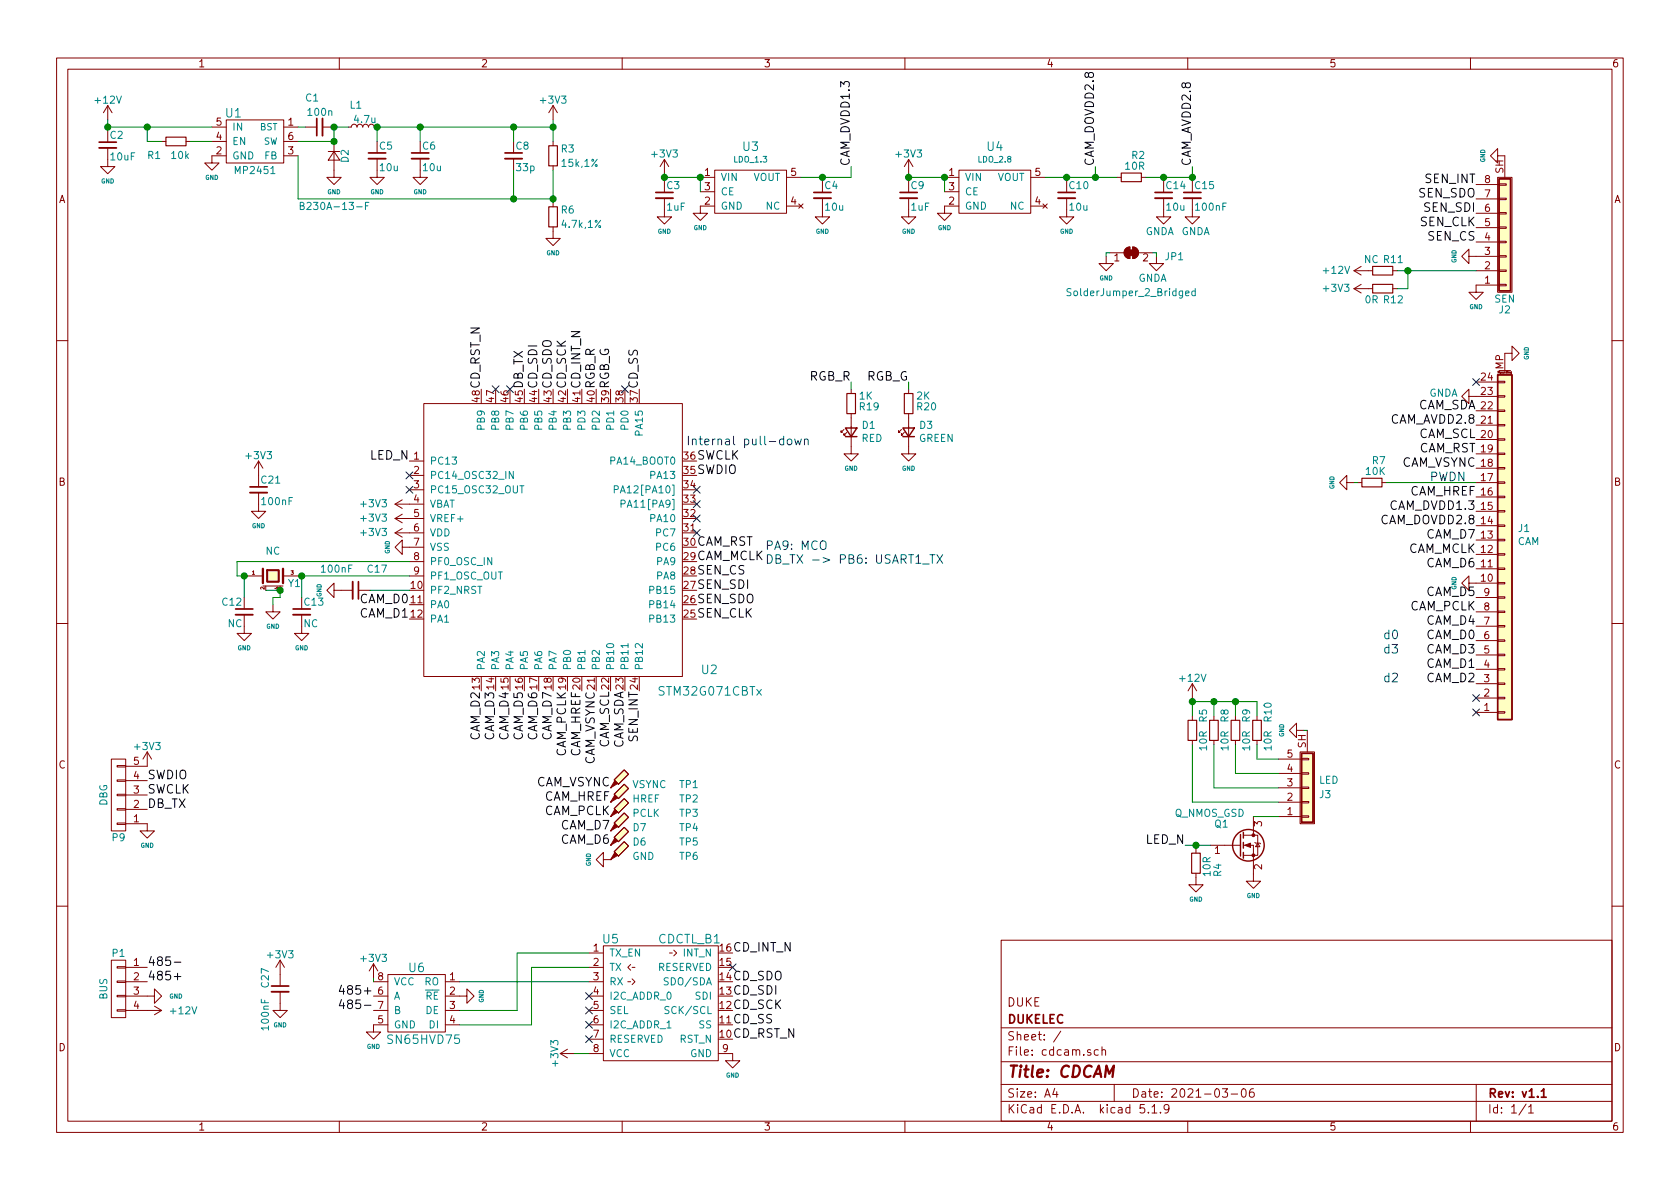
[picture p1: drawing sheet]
<svg xmlns="http://www.w3.org/2000/svg" width="297mm" height="210mm" viewBox="0 0 297 210" stroke-linecap="round" stroke-linejoin="round" font-family="sans-serif">
<g fill="none" stroke="#840000" stroke-width=".18">
<path d="M10 10.3h277v189.9h-277zM12 12.2h273v186.1h-273zM19 18.7l-.7 1.2M19 18.7v2.5M19 18.7l.8 1.2M60 10.3v1.9M97.8 18.7v2.5M97.8 18.7l-.8 1.2M97.8 18.7l.8 1.2M110 10.3v1.9M160 10.3v1.9M210 10.3v1.9"/>
<path d="M260 10.3v1.9M19 26.2v3.3h1.3l-1.3 1.2-1.2-1.2h1.2M28.6 25h.7M32.9 25h.8M37.5 22.5h2.5M37.5 25h2.5M40 21.2h10.2v7.6h-10.2zM40 27.6h-2.5v1.2h1.2l-1.2 1.3-1.3-1.3h1.3M50.2 22.5h2.5M50.2 27.6h2.5M50.2 25h2.5M54 22.5h2"/>
<path d="M57 22.5h2.1M58 26.8h2.1M59.1 25v6.4h1.2l-1.2 1.2-1.3-1.2h1.3M59.1 26.8l1 1.5h-2.1zM61.6 22.5h.5l.1-.4 .3-.1 .4 .1 .2 .4 .1-.4 .3-.1 .5 .1 .1 .4 .2-.4 .2-.1 .5 .1 .2 .4 .1-.4 .3-.1 .4 .1 .2 .4h.5M66.7 28.1v3.3h1.2l-1.2 1.2-1.3-1.2h1.3M74.3 28.1v3.3h1.3l-1.3 1.2-1.3-1.2h1.3M90.8 28.1v2M97.8 25v.8M97.8 29.3v.8M97.8 35.8v.8M117.5 35v3.3h1.2l-1.2 1.3-1.3-1.3h1.3"/>
<path d="M117.5 28.2v2.5M117.5 28.2l-.8 1.3M117.5 28.2l.7 1.3M123.8 31.4h2.6M123.8 33.9h2.6M126.4 30.1h12.7v7.6h-12.7zM126.4 36.4h-2.6v1.3h1.3l-1.3 1.3-1.2-1.3h1.2M139.1 31.4h2.5M139.1 36.4h2.5M141.2 36.1l.8 .7M142 36.1l-.8 .7M145.4 35v3.3h1.3l-1.3 1.3-1.3-1.3h1.3"/>
<path d="M160.7 35v3.3h1.2l-1.2 1.3-1.3-1.3h1.3M160.7 28.2v2.5M160.7 28.2l-.8 1.3M160.7 28.2l.7 1.3M167 31.4h2.5M167 33.9h2.5M169.5 30.1h12.7v7.6h-12.7zM169.5 36.4h-2.5v1.3h1.3l-1.3 1.3-1.3-1.3h1.3M182.2 31.4h2.6M182.2 36.4h2.6M184.4 36.1l.8 .7M185.2 36.1l-.8 .7"/>
<path d="M188.6 35v3.3h1.3l-1.3 1.3-1.3-1.3h1.3M197.5 31.4h.7M201.8 31.4h.8M205.7 35v3.3h1.3l-1.3 1.3-1.2-1.3h1.2M210.8 35v3.3h1.3l-1.3 1.3-1.3-1.3h1.3M261 37.7h4M261 35.2h4M261 32.6h4M264.8 31.4h2.5v20.3h-2.5zM264.8 27.6v-1.3l-1.3 1.3 1.3 1.2v-1.2h1.3v3.8M265 37.6h1.3v.2h-1.3zM265 35h1.3v.3h-1.3z"/>
<path d="M265 32.5h1.3v.3h-1.3zM97.8 40.1v2.1h1.3l-1.3 1.2-1.3-1.2h1.3M195.6 45.3v1.3h1.2l-1.2 1.3-1.3-1.3h1.3M196.2 44.7h2.6M199.1 43.9l.7-.2v2a1.02 1.02 0 0 1-1-.7 1.02 1.02 0 0 1 .3-1.1zM200.3 43.7a1.02 1.02 0 0 1 1 1 1.02 1.02 0 0 1-1 1zM201.3 44.7h2.5M204.5 45.3v1.3h1.2l-1.2 1.3-1.3-1.3h1.3M239.4 47.9h3.3M239.4 47.9l1.3 .7M239.4 51h3.3M239.4 51l1.3 .8"/>
<path d="M240.7 47.1l-1.3 .8M240.7 50.3l-1.3 .7M246.3 47.9h.7M246.3 51h.7M259.7 45.3v-1.2l-1.3 1.2 1.3 1.3v-1.3h5.3M261 47.9h4M261 42.8h4M261 40.3h4M265 40.1h1.3v.3h-1.3zM265 45.2h1.3v.3h-1.3zM265 47.7h1.3v.3h-1.3zM265 50.3h1.3v.2h-1.3z"/>
<path d="M265 42.7h1.3v.2h-1.3zM265 50.4h-4v1.3h1.3l-1.3 1.3-1.3-1.3h1.3M10 60.2h2M74.9 71.4h45.7v48.2h-45.7zM149.2 75.9l-.5 .5v-.2v.2h.3M149.7 76.4l-.5 .6v-.3v.3h.3M150.5 73.1v7.2h1.3l-1.3 1.2-1.3-1.2h1.3M150.5 68.8v.8M159.4 75.9l-.5 .5v-.2v.2h.2M159.9 76.4l-.5 .6v-.3v.3h.2M160.7 73.1v7.2h1.2l-1.2 1.2-1.3-1.2h1.3M160.7 68.8v.8"/>
<path d="M259.7 70.1v-1.3l-1.3 1.3 1.3 1.3v-1.3h5.1M261 77.7h3.8M261 75.2h3.8M261 72.6h3.8M261 67.6h3.8M264.8 70h1.3v.2h-1.3zM264.8 67.4h1.3v.3h-1.3zM264.8 77.6h1.3v.2h-1.3zM264.8 75.1h1.3v.2h-1.3zM264.8 72.5h1.3v.3h-1.3zM265 65.5h2.1M267.2 66l-.1-.1v-.1h.1v.3h-.1"/>
<path d="M267.3 62.5v1.2l1.3-1.2-1.3-1.3v1.3h-1.2v3M285 60.2h2M45.7 87.1v3.3h1.3l-1.3 1.3-1.3-1.3h1.3M45.7 81.5v2.6M45.7 81.5l-.7 1.3M45.7 81.5l.8 1.3M69.8 94.2l1.3 .8M69.8 94.2h5.1M69.8 91.7l1.3 .8M69.8 91.7h5.1M69.8 89.1l1.3 .8M69.8 89.1h5.1"/>
<path d="M71.1 96.8v-1.3l-1.3 1.3 1.3 1.2v-1.2h3.8M71.1 93.5l-1.3 .7M71.1 90.9l-1.3 .8M71.1 88.4l-1.3 .7M72.4 81.5h2.5M72.4 84.1h2.5M72.4 86.6h2.5M72.4 99.3h2.5M238.1 85.3v-1.2l-1.2 1.2 1.2 1.3v-1.3h1.3M240 85.3h.8M244.3 85.3h.8M261 98h3.8"/>
<path d="M261 95.5h3.8M261 93h3.8M261 90.4h3.8M261 87.9h3.8M261 85.3h3.8M261 82.8h3.8M261 80.3h3.8M264.8 92.8h1.3v.3h-1.3zM264.8 90.3h1.3v.2h-1.3zM264.8 87.8h1.3v.2h-1.3zM264.8 85.2h1.3v.3h-1.3zM264.8 82.7h1.3v.2h-1.3z"/>
<path d="M264.8 80.1h1.3v.3h-1.3zM264.8 95.4h1.3v.2h-1.3zM264.8 97.9h1.3v.3h-1.3zM10 110.3h2M43.2 108.7v3.3h1.2l-1.2 1.3-1.3-1.3h1.3M43.2 101.8h3.3M43.2 105.7v2M46.5 103.6h3.5M48.3 106.9v1.3h1.2l-1.2 1.3-1.3-1.3h1.3M50 101.8h3.3M53.3 108.7v3.3h1.3l-1.3 1.3-1.2-1.3h1.2M59.1 104.4v-1.3l-1.3 1.3 1.3 1.3v-1.3h3.3"/>
<path d="M72.4 101.8h2.5M259.7 103.1v-1.3l-1.3 1.3 1.3 1.3v-1.3h5.1M261 100.6h3.8M261 118.4h3.8M261 115.8h3.8M261 113.3h3.8M261 110.7h3.8M261 108.2h3.8M261 105.7h3.8M264.8 100.5h1.3v.2h-1.3zM264.8 103h1.3v.2h-1.3zM264.8 105.5h1.3v.3h-1.3z"/>
<path d="M264.8 108.1h1.3v.2h-1.3zM264.8 110.6h1.3v.3h-1.3zM264.8 113.2h1.3v.2h-1.3zM264.8 115.7h1.3v.2h-1.3zM264.8 118.2h1.3v.3h-1.3zM285 110.3h2M19.7 134.2h2.5v12.7h-2.5zM20.7 135.4h1.5v.2h-1.5zM20.7 137.9h1.5v.3h-1.5zM22.2 138h3.8M26 133v2.5h-3.8M26 133l-.7 1.2"/>
<path d="M26 133l.8 1.2M108.6 137.9l1.8-1.8 .7 .8-1.8 1.8zM210.8 120.9v2.5M210.8 126.6v.8M210.8 130.9v.8M210.8 120.9l-.7 1.3M210.8 120.9l.8 1.3M214.6 126.6v.8M214.6 130.9v.8M218.4 126.6v.8M218.4 130.9v.8M222.2 126.6v.8"/>
<path d="M222.2 130.9v.8M226.1 139.3h4M226.1 136.8h4M226.1 134.2h4M229.2 129.2v-1.3l-1.2 1.3 1.2 1.2v-1.2h1.3M229.9 133h2.5v12.7h-2.5zM230.1 134.1h1.3v.3h-1.3zM230.1 136.6h1.3v.3h-1.3zM230.1 139.2h1.3v.2h-1.3zM231.1 129.2v3.8M261 126h3.8M261 123.4h3.8"/>
<path d="M261 120.9h3.8M264.8 123.3h1.3v.3h-1.3zM264.8 125.9h1.3v.2h-1.3zM264.8 120.8h1.3v.2h-1.3zM20.7 140.5h1.5v.2h-1.5zM20.7 143h1.5v.3h-1.5zM20.7 145.5h1.5v.3h-1.5zM22.2 145.7h3.8v1.2h1.3l-1.3 1.3-1.2-1.3h1.2M22.2 143.1h3.8M22.2 140.6h3.8M106.7 152v-1.3l-1.3 1.3 1.3 1.3v-1.3h1.2M107.9 152h.1"/>
<path d="M108.6 140.5l1.8-1.8 .7 .7-1.8 1.8zM108.6 143l1.8-1.8 .7 .8-1.8 1.8zM108.6 148.1l1.8-1.8 .7 .8-1.8 1.7zM108.6 150.6l1.8-1.8 .7 .8-1.8 1.8zM110.4 143.8l.7 .7-1.8 1.8-.7-.8zM211.5 154.4v2.1h1.2l-1.2 1.2-1.3-1.2h1.3M211.5 150.1v.8M214 149.5h5.3M219.8 149.5h1.8v6.3h1.3l-1.3 1.3-1.3-1.3h1.3M219.8 147.7h2.6v3.6h-2.6M221.6 144.4v3.3M221.9 149l.1 .1h.8l.1 .1"/>
<path d="M222.4 149.1l.4 .6h-.8zM226.1 144.4h4M226.1 141.9h4M230.1 141.7h1.3v.3h-1.3zM230.1 144.3h1.3v.2h-1.3zM10 160.2h2M19.7 169.8h2.5v10.2h-2.5zM20.7 178.6h1.5v.2h-1.5zM20.7 176h1.5v.3h-1.5zM20.7 173.5h1.5v.2h-1.5zM20.7 170.9h1.5v.3h-1.5zM22.2 176.1h5.1v1.3l1.3-1.3-1.3-1.2v1.2"/>
<path d="M22.2 178.7h6.4M22.2 171.1h3.8M22.2 173.6h3.8M27.3 177.9l1.3 .8M28.6 178.7l-1.3 .7M49.5 175.4v3.3h-1.2l1.2 1.3 1.3-1.3h-1.3M49.5 169.8l.8 1.3M49.5 169.8v4.6M49.5 169.8l-.7 1.3M66 178.7h2.6M66 173.6h2.6M66 176.1h2.6"/>
<path d="M66 170.4l.8 1.3M66 170.4v2.6M66 170.4l-.7 1.3M68.6 172.3h10.1v10.2h-10.1zM78.7 176.1h3.8v1.3l1.3-1.3-1.3-1.2v1.2M78.7 178.7h2.6M78.7 173.6h2.6M104.1 178.7h2.6M104.1 171.1h2.6M104.1 173.6h2.6M104.1 176.1h2.6M104.1 168.5h2.6"/>
<path d="M106.7 167.3h20.3v20.3h-20.3zM111 173.6h.5M111.5 170.6l-.5 .5 .5 .5M111.8 173.1l.5 .5-.5 .5M111.8 171.1h.5M118.4 168.5h.5M119.1 168l.5 .5-.5 .5M177 166.3h108v32h-108zM285 160.2h2M60 198.3v1.9M68.6 181.2h-2.6v1.3h-1.2l1.2 1.3 1.3-1.3h-1.3M78.7 181.2h2.6"/>
<path d="M99.1 186.3h2.5M99.1 186.3l1.2 .8M100.3 185.5l-1.2 .8M104.1 181.2h2.6M104.1 183.8h2.6M104.1 186.3h2.6M110 198.3v1.9M127 186.3h2.5v1.3h-1.2l1.2 1.2 1.3-1.2h-1.3M160 198.3v1.9M177 194.8h108M177 191.8h108M177 187.8h108"/>
<path d="M177 181.8h108M186.5 192.5l-.4 1h1M186.8 193v1M187.6 182.3l-1.3 2M194.2 185.7l-.4-.1-.3 .3v.6l.3 .1 .4-.1M194.8 185.7l.2-.1 .4 .1 .1 .9M194.8 185.1v1.5M197 191.8v3M202.3 195.3h-.7l-.1 .7 .3-.1 .5 .1 .1 .2-.1 .5-.2 .1-.6-.1M203 196.7v.1M203.7 195.8l.4-.5v1.5M203.7 196.8h.8"/>
<path d="M205.2 196.7v.1M206.7 196l-.1 .2a.48 .48 0 0 1-.7-.1v-.6a.48 .48 0 0 1 .7-.1v.1a1.19 1.19 0 0 1-.2 1.2l-.4 .1M210 198.3v1.9M216.1 192.5h.9l-.4 .6 .4 .1v.7l-.2 .1-.7-.1M217.7 193.5h1.1M219.6 192.7l.4-.2a.94 .94 0 0 1 0 1.5 .82 .82 0 0 1-.4-1.3zM221.6 192.5a.59 .59 0 0 0-.7 .7l.1 .7 .2 .1 .5-.1 .1-.5-.2-.2-.4-.1-.3 .3M260 198.3v1.9M261 191.8v6.5M269.8 195.2l-1.2 2M270.3 195.8l.4-.5v1.5M270.3 196.8h.8"/>
</g>
<g fill="none" stroke="#840000" stroke-width=".3">
<path d="M17.5 25.1h3.1M56 20.9v3.1M65.2 27h3M72.8 27h3M89.3 27h3M116 34h3M143.9 34h3M159.1 34h3.1M187.1 34h3M204.2 34h3.1M209.3 34h3M44.2 86.1h3"/>
<path d="M41.7 107.7h3M47.2 100.8h2.1v2.1h-2.1zM51.8 107.7h3.1M63.4 102.9v3M48 174.4h3.1M272.5 193l.4-.5v1.5M272.5 194h.9"/>
</g>
<g fill="none" stroke="#840000" stroke-width=".33">
<path d="M17.5 26.2h3.1M57 20.9v3.1M65.2 28.1h3M72.8 28.1h3M89.3 28.1h3M116 35h3M143.9 35h3M159.1 35h3.1M187.1 35h3M204.2 35h3.1M209.3 35h3M44.2 87.1h3"/>
<path d="M41.7 108.7h3M51.8 108.7h3.1M62.4 102.9v3M48 175.4h3.1"/>
</g>
<g fill="#ffffc2" stroke="#ffffc2" stroke-width=".18">
<path d="M264.8 66.3h2.5v60.9h-2.5z"/>
<path d="M265 31.6h2.1v19.8h-2.1z"/>
<path d="M108.6 137.9l1.8-1.8 .7 .8-1.8 1.8z"/>
<path d="M108.6 140.5l1.8-1.8 .7 .7-1.8 1.8z"/>
<path d="M108.6 143l1.8-1.8 .7 .8-1.8 1.8z"/>
<path d="M110.4 143.8l.7 .7-1.8 1.8-.7-.8z"/>
<path d="M108.6 148.1l1.8-1.8 .7 .8-1.8 1.7z"/>
<path d="M108.6 150.6l1.8-1.8 .7 .8-1.8 1.8z"/>
<path d="M230.1 133.2h2.1v12.2h-2.1z"/>
<path d="M47.2 100.8h2.1v2.1h-2.1z"/>
</g>
<g fill="none" stroke="#840000" stroke-width=".25">
<path d="M265 31.6h2.1v19.8h-2.1zM149.5 75.7h2l-1 1.5zM149.5 77.2h2M159.6 75.7h2.1l-1 1.5zM159.6 77.2h2.1M264.8 66.3h2.5v60.9h-2.5zM230.1 133.2h2.1v12.2h-2.1zM219.3 147.6v3.8M219.8 147.2v1M219.8 149v1M219.8 150.7v1.1"/>
<circle cx="220.7" cy="149.5" r="2.79"/>
</g>
<g fill="none" stroke="#840000" stroke-width=".2">
<path d="M29.3 24.3h3.6v1.5h-3.6zM97 25.8h1.6v3.5h-1.6zM97 36.6h1.6v3.5h-1.6zM198.2 30.6h3.6v1.5h-3.6zM242.7 47.1h3.6v1.5h-3.6zM242.7 50.3h3.6v1.5h-3.6zM149.7 69.6h1.6v3.5h-1.6zM159.9 69.6h1.5v3.5h-1.5zM240.8 84.6h3.5v1.5h-3.5zM210.1 127.4h1.5v3.5h-1.5zM213.9 127.4h1.5v3.5h-1.5zM217.7 127.4h1.5v3.5h-1.5z"/>
<path d="M221.5 127.4h1.5v3.5h-1.5zM210.7 150.9h1.5v3.5h-1.5z"/>
</g>
<g fill="#840000" stroke="#840000" stroke-width=".18">
<path d="M108.7 138l.5 .6-1.3 .7z"/>
<path d="M108.7 140.6l.5 .5-1.3 .8z"/>
<path d="M108.7 143.1l.5 .5-1.3 .8z"/>
<path d="M108.7 145.7l.5 .5-1.3 .7z"/>
<path d="M108.7 148.2l.5 .5-1.3 .8z"/>
<path d="M108.7 150.7l.5 .6-1.3 .7z"/>
<path d="M199.1 43.9l.7-.2v2a1.02 1.02 0 0 1-1-.7 1.02 1.02 0 0 1 .3-1.1z"/>
<path d="M200.3 43.7a1.02 1.02 0 0 1 1 1 1.02 1.02 0 0 1-1 1z"/>
<path d="M199.5 44.2h1v1h-1z"/>
<path d="M220.1 149.5l1-.4v.8z"/>
<circle cx="221.6" cy="151.3" r=".25"/>
<circle cx="221.6" cy="147.7" r=".25"/>
</g>
<g fill="none" stroke="#008484" stroke-width=".18">
<path d="M53.1 36.4l.5-.1 .1-.2v-.2l-.6-.1v1.3h.5l.1-.2 .1-.3-.3-.2M64.6 36.4h.4M65.2 35.8h-.6v1.3M189.4 51.1l-.5-.1-.2 .1v.4l.6 .3 .1 .3-.3 .2-.5-.1M209.6 51.9l.6-.1v-.3h-.4l-.2 .1 .1 .6h.5M211.3 51.5h-.4l-.2 .2 .1 .5h.5M211.3 51v1.3M90.8 83.4v1.2l-.8-1.2v1.2M91.9 85.9h.7M108.6 86.6l.7-.1v-.5l-.2-.1h-.5v1.3M109.8 89.1l.6-.1 .1-.1v-.3l-.2-.2h-.5v1.3M111 113.8v.7"/>
<path d="M118.3 178h-.5l-.2 .1v.4l.6 .2 .1 .3-.3 .2h-.4"/>
</g>
<path d="M46.5 100.6v2.5M50 100.6v2.5" fill="none" stroke="#840000" stroke-width=".41"/>
<g fill="none" stroke="#008400" stroke-width=".18">
<path d="M19 22.5h18.5M19 21.2v1.9M26 22.5v2.5h2.6M33.7 25h3.8M52.7 27.6v7.6h45.1M52.7 22.5h1.3M61.6 22.5h-2.5v2.5h-6.4M74.3 22.5v2.5M90.8 22.5v2.5M90.8 30.1v5.1M97.8 21.2v3.8M97.8 30.1v5.7"/>
<path d="M97.8 22.5h-31.1v2.5M117.5 31.4h6.3v2.5M117.5 30.7v1.3M145.4 31.4v.6M150.5 29.5v1.9h-8.9M160.7 31.4h6.3v2.5M160.7 30.7v1.3M184.8 31.4h12.7M188.6 31.4v.6M193.7 29.5v1.9M202.6 31.4h8.2M205.7 31.4v.6"/>
<path d="M210.8 29.5v2.5M196.2 44.7h-.6v.6M203.8 44.7h.7v.6M247 47.9h14M248.9 47.9v3.1h-1.9M150.5 67.6v1.2M160.7 67.6v1.2M72.4 99.3h-30.5v2.5h1.3v3.9M239.4 85.3h.6M245.1 85.3h15.9M47 104.4h2.5v1.3h-1.2v1.2M65.4 104.4h7"/>
<path d="M72.4 101.8h-19.1v3.9M210.8 124.1h11.4v2.5M210.8 123.4v3.2M210.8 131.7v10.2h15.3M214.6 124.1v2.5M214.6 131.7v7.6h11.5M218.4 124.1v2.5M218.4 131.7v5.1h7.7M222.2 131.7v2.5h3.9M230.5 129.2h.6M209.5 149.5h4.5M211.5 149.5v.6"/>
<path d="M221.6 144.4h4.5M66 173v.6M81.3 173.6h22.8M104.1 168.5h-12.7v10.2h-10.1M104.1 171.1h-10.1v10.1h-12.7M101.6 186.3h2.5"/>
</g>
<path d="M30.8 172.7h1.2M30.8 170.1h1.2M60.4 176.8l-.4 1h.9M60.4 174.2l-.4 1.1h.9M60.7 177.3v1.1" fill="none" stroke="#000" stroke-width=".18"/>
<path d="M139.3 77.8l.2-.2 .4 .2 .1 .6-.1 .2-.4 .1-.2-.2zM140.5 77.6l.3 1.1 .3-.8 .3 .8 .3-1.1M142.2 77.8l.3-.2 .3 .1 .1 1M142.2 77.6v1.1M163.1 99.7h1.2M164.4 98.1h.9M164.8 98.1v1.5M165.7 98.1l1 1.5M166.7 98.1l-1 1.5" fill="none" stroke="#0000c2" stroke-width=".18"/>
<g fill="#008400" stroke="#008400" stroke-width=".25">
<circle cx="214.6" cy="124.1" r=".51"/>
<circle cx="97.8" cy="22.5" r=".51"/>
<circle cx="210.8" cy="124.1" r=".51"/>
<circle cx="218.4" cy="124.1" r=".51"/>
<circle cx="248.9" cy="47.9" r=".51"/>
<circle cx="49.5" cy="104.4" r=".51"/>
<circle cx="74.3" cy="22.5" r=".51"/>
<circle cx="97.8" cy="35.2" r=".51"/>
<circle cx="160.7" cy="31.4" r=".51"/>
<circle cx="167" cy="31.4" r=".51"/>
<circle cx="188.6" cy="31.4" r=".51"/>
<circle cx="145.4" cy="31.4" r=".51"/>
<circle cx="193.7" cy="31.4" r=".51"/>
<circle cx="19" cy="22.5" r=".51"/>
<circle cx="26" cy="22.5" r=".51"/>
<circle cx="117.5" cy="31.4" r=".51"/>
<circle cx="211.5" cy="149.5" r=".51"/>
<circle cx="90.8" cy="22.5" r=".51"/>
<circle cx="123.8" cy="31.4" r=".51"/>
<circle cx="43.2" cy="101.8" r=".51"/>
<circle cx="210.8" cy="31.4" r=".51"/>
<circle cx="90.8" cy="35.2" r=".51"/>
<circle cx="53.3" cy="101.8" r=".51"/>
<circle cx="66.7" cy="22.5" r=".51"/>
<circle cx="205.7" cy="31.4" r=".51"/>
<circle cx="59.1" cy="25" r=".51"/>
<circle cx="59.1" cy="22.5" r=".51"/>
</g>
<g fill="none" stroke="#000084" stroke-width=".18">
<path d="M87 68.2l1.2 1.2M88.2 68.2l-1.2 1.2M89.6 68.2l1.2 1.2M90.8 68.2l-1.2 1.2M109.9 68.2l1.2 1.2M111.1 68.2l-1.2 1.2M260.4 66.9l1.2 1.3M261.6 66.9l-1.2 1.3M71.8 83.5l1.2 1.2M71.8 86l1.2 1.2M73 83.5l-1.2 1.2M73 86l-1.2 1.2"/>
<path d="M122.6 93.6l1.2 1.2M122.6 91.1l1.2 1.2M122.6 88.5l1.2 1.3M122.6 86l1.2 1.2M123.8 93.6l-1.2 1.2M123.8 91.1l-1.2 1.2M123.8 88.5l-1.2 1.3M123.8 86l-1.2 1.2M260.4 122.8l1.2 1.2M260.4 125.4l1.2 1.2M261.6 122.8l-1.2 1.2M261.6 125.4l-1.2 1.2"/>
<path d="M103.5 175.5l1.2 1.3M103.5 178.1l1.2 1.2M104.7 175.5l-1.2 1.3M104.7 178.1l-1.2 1.2M128.9 170.5l1.2 1.2M130.1 170.5l-1.2 1.2M103.5 180.6l1.2 1.2M103.5 183.2l1.2 1.2M104.7 180.6l-1.2 1.2M104.7 183.2l-1.2 1.2"/>
</g>
<text font-size="2.8" fill="#840000" x="178" y="190.5">Title: CDCAM</text>
<g font-size="2.1" fill="#008484">
<text x="39.9" y="20.8">U1</text>
<text x="131.4" y="26.7">U3</text>
<text x="174.5" y="26.7">U4</text>
<text x="124.1" y="119.2">U2</text>
<text x="116.8" y="123">STM32G071CBTx</text>
<text x="106.6" y="166.8">U5</text>
<text x="116.4" y="166.8">CDCTL_B1</text>
<text x="72.3" y="171.9">U6</text>
<text x="68.8" y="184.6">SN65HVD75</text>
</g>
<g font-size="2.1">
<text x="150.2" y="29.5" transform="rotate(-90 150.2 29.5)">CAM_DVDD1.3</text>
<text x="193.4" y="29.5" transform="rotate(-90 193.4 29.5)">CAM_DOVDD2.8</text>
<text x="210.6" y="29.5" transform="rotate(-90 210.6 29.5)">CAM_AVDD2.8</text>
<text x="250.9" y="34.9">SEN_SDO</text>
<text x="252" y="32.4">SEN_INT</text>
<text x="251.1" y="40">SEN_CLK</text>
<text x="251.9" y="37.5">SEN_SDI</text>
<text x="252.5" y="42.5">SEN_CS</text>
<text x="84.8" y="68.8" transform="rotate(-90 84.8 68.8)">CD_RST_N</text>
<text x="92.5" y="68.8" transform="rotate(-90 92.5 68.8)">DB_TX</text>
<text x="95" y="68.8" transform="rotate(-90 95 68.8)">CD_SDI</text>
<text x="97.5" y="68.8" transform="rotate(-90 97.5 68.8)">CD_SDO</text>
<text x="100.1" y="68.8" transform="rotate(-90 100.1 68.8)">CD_SCK</text>
<text x="102.6" y="68.8" transform="rotate(-90 102.6 68.8)">CD_INT_N</text>
<text x="105.2" y="68.8" transform="rotate(-90 105.2 68.8)">RGB_R</text>
<text x="107.7" y="68.8" transform="rotate(-90 107.7 68.8)">RGB_G</text>
<text x="112.8" y="68.8" transform="rotate(-90 112.8 68.8)">CD_SS</text>
<text x="143.1" y="67.3">RGB_R</text>
<text x="153.1" y="67.3">RGB_G</text>
<text x="246" y="74.9">CAM_AVDD2.8</text>
<text x="250.5" y="72.4">CAM_SDA</text>
<text x="250.7" y="77.5">CAM_SCL</text>
<text x="65.4" y="81.3">LED_N</text>
<text x="123.2" y="81.3">SWCLK</text>
<text x="123.2" y="83.8">SWDIO</text>
<text x="247.6" y="82.5">CAM_VSYNC</text>
<text x="250.7" y="80">CAM_RST</text>
<text x="249.2" y="87.6">CAM_HREF</text>
<text x="244.3" y="92.7">CAM_DOVDD2.8</text>
<text x="246" y="90.2">CAM_DVDD1.3</text>
<text x="252.2" y="95.2">CAM_D7</text>
<text x="123.2" y="99.1">CAM_MCLK</text>
<text x="123.2" y="96.5">CAM_RST</text>
<text x="123.2" y="101.6">SEN_CS</text>
<text x="248.8" y="97.8">CAM_MCLK</text>
<text x="252.2" y="100.3">CAM_D6</text>
<text x="63.7" y="106.7">CAM_D0</text>
<text x="123.2" y="106.7">SEN_SDO</text>
<text x="123.2" y="104.1">SEN_SDI</text>
<text x="249.2" y="107.9">CAM_PCLK</text>
<text x="252.2" y="105.4">CAM_D5</text>
<text x="63.7" y="109.2">CAM_D1</text>
<text x="123.2" y="109.2">SEN_CLK</text>
<text x="252.2" y="110.5">CAM_D4</text>
<text x="252.2" y="113">CAM_D0</text>
<text x="252.2" y="115.6">CAM_D3</text>
<text x="252.2" y="118.1">CAM_D1</text>
<text x="252.2" y="120.6">CAM_D2</text>
<text x="84.8" y="130.9" transform="rotate(-90 84.8 130.9)">CAM_D2</text>
<text x="87.4" y="130.9" transform="rotate(-90 87.4 130.9)">CAM_D3</text>
<text x="89.9" y="130.9" transform="rotate(-90 89.9 130.9)">CAM_D4</text>
<text x="92.5" y="130.9" transform="rotate(-90 92.5 130.9)">CAM_D5</text>
<text x="95" y="130.9" transform="rotate(-90 95 130.9)">CAM_D6</text>
<text x="97.5" y="130.9" transform="rotate(-90 97.5 130.9)">CAM_D7</text>
<text x="112.8" y="131.1" transform="rotate(-90 112.8 131.1)">SEN_INT</text>
<text x="26" y="137.8">SWDIO</text>
<text x="100.1" y="134" transform="rotate(-90 100.1 134)">CAM_PCLK</text>
<text x="102.6" y="134" transform="rotate(-90 102.6 134)">CAM_HREF</text>
<text x="105.2" y="135.5" transform="rotate(-90 105.2 135.5)">CAM_VSYNC</text>
<text x="107.7" y="132.4" transform="rotate(-90 107.7 132.4)">CAM_SCL</text>
<text x="110.2" y="132.7" transform="rotate(-90 110.2 132.7)">CAM_SDA</text>
<text x="26" y="140.3">SWCLK</text>
<text x="26" y="142.9">DB_TX</text>
<text x="94.6" y="139.1">CAM_VSYNC</text>
<text x="96.2" y="141.6">CAM_HREF</text>
<text x="96.2" y="144.1">CAM_PCLK</text>
<text x="99.2" y="149.2">CAM_D6</text>
<text x="99.2" y="146.7">CAM_D7</text>
<text x="202.6" y="149.2">LED_N</text>
<text x="26" y="173.3">485+</text>
<text x="26" y="170.8">485-</text>
<text x="129.5" y="168.3">CD_INT_N</text>
<text x="129.5" y="173.3">CD_SDO</text>
<text x="61.3" y="175.9">485+</text>
<text x="61.8" y="178.4">485-</text>
<text x="129.5" y="175.9">CD_SDI</text>
<text x="129.5" y="178.4">CD_SCK</text>
<text x="129.5" y="183.5">CD_RST_N</text>
<text x="129.5" y="181">CD_SS</text>
</g>
<g font-size="2.1" fill="#0000c2">
<text x="121.3" y="78.7">Internal pull-down</text>
<text x="252.7" y="85.1">PWDN</text>
<text x="135.3" y="97.3">PA9: MCO</text>
<text x="135.3" y="99.7">DB_TX -&gt; PB6: USART1_TX</text>
<text x="244.5" y="113">d0</text>
<text x="244.5" y="115.6">d3</text>
<text x="244.5" y="120.6">d2</text>
</g>
<g font-size="2.1" fill="#840000">
<text x="178" y="178">DUKE</text>
<text x="178" y="184">Sheet: /</text>
<text x="178" y="181">DUKELEC</text>
<text x="178" y="186.7">File: cdcam.sch</text>
<text x="178" y="196.9">KiCad E.D.A. kicad 5.1.9</text>
<text x="178" y="194.1">Size: A4</text>
<text x="200" y="194.1">Date: 2021-03-06</text>
<text x="263" y="194.1">Rev: v1.1</text>
<text x="263" y="196.9">Id: 1/1</text>
</g>
<g font-size="1.8" fill="#840000">
<text x="35" y="11.9">1</text>
<text x="85" y="11.9">2</text>
<text x="135" y="11.9">3</text>
<text x="185" y="11.9">4</text>
<text x="235" y="11.9">5</text>
<text x="285" y="11.9">6</text>
<text x="38.3" y="22.2">5</text>
<text x="51" y="22.2">1</text>
<text x="38.3" y="27.3">2</text>
<text x="38.3" y="24.8">4</text>
<text x="51" y="27.3">3</text>
<text x="51" y="24.8">6</text>
<text x="10.4" y="35.9">A</text>
<text x="124.6" y="31.1">1</text>
<text x="124.6" y="33.6">3</text>
<text x="139.9" y="31.1">5</text>
<text x="167.8" y="31.1">1</text>
<text x="167.8" y="33.6">3</text>
<text x="183" y="31.1">5</text>
<text x="262.5" y="34.9">7</text>
<text x="262.5" y="32.4">8</text>
<text x="265.8" y="30.7" transform="rotate(-90 265.8 30.7)">SH</text>
<text x="285.4" y="35.9">A</text>
<text x="124.6" y="36.2">2</text>
<text x="139.9" y="36.2">4</text>
<text x="167.8" y="36.2">2</text>
<text x="183" y="36.2">4</text>
<text x="262.5" y="40">5</text>
<text x="262.5" y="37.5">6</text>
<text x="197" y="46.2">1</text>
<text x="202.1" y="46.2">2</text>
<text x="262.5" y="47.6">2</text>
<text x="262.5" y="45.1">3</text>
<text x="262.5" y="42.5">4</text>
<text x="262.5" y="50.2">1</text>
<text x="265.8" y="65.3" transform="rotate(-90 265.8 65.3)">MP</text>
<text x="84.8" y="71.1" transform="rotate(-90 84.8 71.1)">48</text>
<text x="87.4" y="71.1" transform="rotate(-90 87.4 71.1)">47</text>
<text x="89.9" y="71.1" transform="rotate(-90 89.9 71.1)">46</text>
<text x="92.5" y="71.1" transform="rotate(-90 92.5 71.1)">45</text>
<text x="95" y="71.1" transform="rotate(-90 95 71.1)">44</text>
<text x="97.5" y="71.1" transform="rotate(-90 97.5 71.1)">43</text>
<text x="100.1" y="71.1" transform="rotate(-90 100.1 71.1)">42</text>
<text x="102.6" y="71.1" transform="rotate(-90 102.6 71.1)">41</text>
<text x="105.2" y="71.1" transform="rotate(-90 105.2 71.1)">40</text>
<text x="107.7" y="71.1" transform="rotate(-90 107.7 71.1)">39</text>
<text x="110.2" y="71.1" transform="rotate(-90 110.2 71.1)">38</text>
<text x="112.8" y="71.1" transform="rotate(-90 112.8 71.1)">37</text>
<text x="261.9" y="69.8">23</text>
<text x="261.9" y="67.3">24</text>
<text x="261.9" y="77.5">20</text>
<text x="261.9" y="74.9">21</text>
<text x="261.9" y="72.4">22</text>
<text x="73.2" y="81.3">1</text>
<text x="73.2" y="83.8">2</text>
<text x="121" y="83.8">35</text>
<text x="121" y="81.3">36</text>
<text x="261.9" y="82.5">18</text>
<text x="261.9" y="80">19</text>
<text x="10.4" y="85.9">B</text>
<text x="73.2" y="86.4">3</text>
<text x="73.2" y="88.9">4</text>
<text x="121" y="88.9">33</text>
<text x="121" y="86.4">34</text>
<text x="261.9" y="87.6">16</text>
<text x="261.9" y="85.1">17</text>
<text x="285.4" y="85.9">B</text>
<text x="73.2" y="91.4">5</text>
<text x="73.2" y="94">6</text>
<text x="121" y="94">31</text>
<text x="121" y="91.4">32</text>
<text x="261.9" y="95.2">13</text>
<text x="261.9" y="92.7">14</text>
<text x="261.9" y="90.2">15</text>
<text x="73.2" y="96.5">7</text>
<text x="73.2" y="99.1">8</text>
<text x="73.2" y="101.6">9</text>
<text x="121" y="101.6">28</text>
<text x="121" y="99.1">29</text>
<text x="121" y="96.5">30</text>
<text x="261.9" y="100.3">11</text>
<text x="261.9" y="97.8">12</text>
<text x="72.7" y="104.1">10</text>
<text x="72.7" y="106.7">11</text>
<text x="121" y="106.7">26</text>
<text x="121" y="104.1">27</text>
<text x="261.9" y="102.9">10</text>
<text x="262.4" y="107.9">8</text>
<text x="262.4" y="105.4">9</text>
<text x="72.7" y="109.2">12</text>
<text x="121" y="109.2">25</text>
<text x="262.4" y="113">6</text>
<text x="262.4" y="110.5">7</text>
<text x="262.4" y="118.1">4</text>
<text x="262.4" y="115.6">5</text>
<text x="84.8" y="121.9" transform="rotate(-90 84.8 121.9)">13</text>
<text x="87.4" y="121.9" transform="rotate(-90 87.4 121.9)">14</text>
<text x="89.9" y="121.9" transform="rotate(-90 89.9 121.9)">15</text>
<text x="92.5" y="121.9" transform="rotate(-90 92.5 121.9)">16</text>
<text x="95" y="121.9" transform="rotate(-90 95 121.9)">17</text>
<text x="97.5" y="121.9" transform="rotate(-90 97.5 121.9)">18</text>
<text x="100.1" y="121.9" transform="rotate(-90 100.1 121.9)">19</text>
<text x="102.6" y="121.9" transform="rotate(-90 102.6 121.9)">20</text>
<text x="105.2" y="121.9" transform="rotate(-90 105.2 121.9)">21</text>
<text x="107.7" y="121.9" transform="rotate(-90 107.7 121.9)">22</text>
<text x="110.2" y="121.9" transform="rotate(-90 110.2 121.9)">23</text>
<text x="112.8" y="121.9" transform="rotate(-90 112.8 121.9)">24</text>
<text x="262.4" y="125.7">1</text>
<text x="262.4" y="123.2">2</text>
<text x="262.4" y="120.6">3</text>
<text x="10.4" y="135.9">C</text>
<text x="23.6" y="137.8">4</text>
<text x="23.6" y="135.2">5</text>
<text x="227.6" y="136.5">4</text>
<text x="227.6" y="134">5</text>
<text x="230.9" y="132.3" transform="rotate(-90 230.9 132.3)">SH</text>
<text x="285.4" y="135.9">C</text>
<text x="23.6" y="142.9">2</text>
<text x="23.6" y="140.3">3</text>
<text x="227.6" y="141.6">2</text>
<text x="227.6" y="139.1">3</text>
<text x="23.6" y="145.4">1</text>
<text x="223.1" y="146.1" transform="rotate(-90 223.1 146.1)">3</text>
<text x="227.6" y="144.1">1</text>
<text x="214.8" y="151">1</text>
<text x="223.1" y="153.8" transform="rotate(-90 223.1 153.8)">2</text>
<text x="23.6" y="170.8">1</text>
<text x="23.6" y="173.3">2</text>
<text x="66.8" y="173.3">8</text>
<text x="79.5" y="173.3">1</text>
<text x="104.9" y="168.3">1</text>
<text x="104.9" y="170.8">2</text>
<text x="104.9" y="173.3">3</text>
<text x="127.3" y="173.3">14</text>
<text x="127.3" y="170.8">15</text>
<text x="127.3" y="168.3">16</text>
<text x="23.6" y="175.9">3</text>
<text x="23.6" y="178.4">4</text>
<text x="66.8" y="175.9">6</text>
<text x="66.8" y="178.4">7</text>
<text x="79.5" y="175.9">2</text>
<text x="79.5" y="178.4">3</text>
<text x="104.9" y="175.9">4</text>
<text x="104.9" y="178.4">5</text>
<text x="127.3" y="178.4">12</text>
<text x="127.3" y="175.9">13</text>
<text x="10.4" y="185.9">D</text>
<text x="66.8" y="181">5</text>
<text x="79.5" y="181">4</text>
<text x="104.9" y="181">6</text>
<text x="104.9" y="183.5">7</text>
<text x="127.3" y="183.5">10</text>
<text x="127.3" y="181">11</text>
<text x="285.4" y="185.9">D</text>
<text x="104.9" y="186">8</text>
<text x="127.8" y="186">9</text>
<text x="35" y="199.9">1</text>
<text x="85" y="199.9">2</text>
<text x="135" y="199.9">3</text>
<text x="185" y="199.9">4</text>
<text x="235" y="199.9">5</text>
<text x="285" y="199.9">6</text>
</g>
<g font-size="1.8" fill="#008484">
<text x="54.1" y="18">C1</text>
<text x="17" y="18.3">+12V</text>
<text x="41" y="23.1">IN</text>
<text x="54.6" y="20.5">100n</text>
<text x="61.9" y="19.2">L1</text>
<text x="62.8" y="21.8">4.7u</text>
<text x="95.7" y="18.3">+3V3</text>
<text x="19.5" y="24.6">C2</text>
<text x="19.6" y="28.4">10uF</text>
<text x="26.1" y="28.1">R1</text>
<text x="30.4" y="28.1">10k</text>
<text x="41" y="28.2">GND</text>
<text x="41" y="25.6">EN</text>
<text x="46.8" y="28.2">FB</text>
<text x="61.6" y="28.7" transform="rotate(-90 61.6 28.7)">D2</text>
<text x="67.1" y="26.5">C5</text>
<text x="74.8" y="26.5">C6</text>
<text x="91.3" y="26.5">C8</text>
<text x="99.3" y="27">R3</text>
<text x="99.5" y="29.5">15k,1%</text>
<text x="115.4" y="27.9">+3V3</text>
<text x="158.6" y="27.9">+3V3</text>
<text x="200.1" y="28.1">R2</text>
<text x="41.8" y="30.8">MP2451</text>
<text x="67.3" y="30.3">10u</text>
<text x="74.9" y="30.3">10u</text>
<text x="91.4" y="30.3">33p</text>
<text x="117.9" y="33.4">C3</text>
<text x="127.4" y="32">VIN</text>
<text x="127.4" y="34.5">CE</text>
<text x="133.1" y="32">VOUT</text>
<text x="145.9" y="33.4">C4</text>
<text x="161.1" y="33.4">C9</text>
<text x="170.6" y="32">VIN</text>
<text x="170.6" y="34.5">CE</text>
<text x="176.3" y="32">VOUT</text>
<text x="189.1" y="33.4">C10</text>
<text x="199" y="30">10R</text>
<text x="206.3" y="33.4">C14</text>
<text x="211.4" y="33.4">C15</text>
<text x="54.3" y="37.1">B230A-13-F</text>
<text x="99.3" y="37.8">R6</text>
<text x="99.5" y="40.3">4.7k,1%</text>
<text x="118" y="37.3">1uF</text>
<text x="127.4" y="37.1">GND</text>
<text x="135.5" y="37.1">NC</text>
<text x="146" y="37.3">10u</text>
<text x="161.1" y="37.3">1uF</text>
<text x="170.6" y="37.1">GND</text>
<text x="178.7" y="37.1">NC</text>
<text x="189.2" y="37.3">10u</text>
<text x="202.5" y="41.6">GNDA</text>
<text x="206.3" y="37.3">10u</text>
<text x="208.8" y="41.6">GNDA</text>
<text x="211.5" y="37.3">100nF</text>
<text x="206.1" y="46">JP1</text>
<text x="241.2" y="46.5">NC R11</text>
<text x="189.3" y="52.4">SolderJumper_2_Bridged</text>
<text x="201.2" y="49.8">GNDA</text>
<text x="234.1" y="48.4">+12V</text>
<text x="234.1" y="51.6">+3V3</text>
<text x="241.4" y="53.6">0R R12</text>
<text x="264.3" y="53.5">SEN</text>
<text x="265.1" y="55.4">J2</text>
<text x="152" y="70.7">1K</text>
<text x="162.1" y="70.7">2K</text>
<text x="252.7" y="70.1">GNDA</text>
<text x="85.7" y="75.8" transform="rotate(-90 85.7 75.8)">PB9</text>
<text x="88.3" y="75.8" transform="rotate(-90 88.3 75.8)">PB8</text>
<text x="90.8" y="75.8" transform="rotate(-90 90.8 75.8)">PB7</text>
<text x="93.3" y="75.8" transform="rotate(-90 93.3 75.8)">PB6</text>
<text x="95.9" y="75.8" transform="rotate(-90 95.9 75.8)">PB5</text>
<text x="98.4" y="75.8" transform="rotate(-90 98.4 75.8)">PB4</text>
<text x="101" y="75.8" transform="rotate(-90 101 75.8)">PB3</text>
<text x="103.5" y="75.8" transform="rotate(-90 103.5 75.8)">PD3</text>
<text x="106" y="75.8" transform="rotate(-90 106 75.8)">PD2</text>
<text x="108.6" y="75.8" transform="rotate(-90 108.6 75.8)">PD1</text>
<text x="111.1" y="75.8" transform="rotate(-90 111.1 75.8)">PD0</text>
<text x="113.7" y="76.8" transform="rotate(-90 113.7 76.8)">PA15</text>
<text x="152" y="72.6">R19</text>
<text x="152.5" y="75.8">D1</text>
<text x="162.2" y="72.6">R20</text>
<text x="162.6" y="75.8">D3</text>
<text x="43.6" y="81.2">+3V3</text>
<text x="75.9" y="82.2">PC13</text>
<text x="108.1" y="82.2">PA14_BOOT0</text>
<text x="152.3" y="78.2">RED</text>
<text x="162.4" y="78.2">GREEN</text>
<text x="241.6" y="84">10K</text>
<text x="242.7" y="82.1">R7</text>
<text x="46.3" y="85.5">C21</text>
<text x="46.4" y="89.3">100nF</text>
<text x="64" y="89.7">+3V3</text>
<text x="75.9" y="84.7">PC14_OSC32_IN</text>
<text x="75.9" y="87.2">PC15_OSC32_OUT</text>
<text x="75.9" y="89.8">VBAT</text>
<text x="109.6" y="87.2">PA12[PA10]</text>
<text x="110.6" y="89.8">PA11[PA9]</text>
<text x="115.2" y="84.7">PA13</text>
<text x="64" y="94.8">+3V3</text>
<text x="64" y="92.2">+3V3</text>
<text x="75.9" y="92.3">VREF+</text>
<text x="75.9" y="94.9">VDD</text>
<text x="115.2" y="92.3">PA10</text>
<text x="116.2" y="94.9">PC7</text>
<text x="268.5" y="94.1">J1</text>
<text x="47" y="98.1">NC</text>
<text x="57" y="101.3">100nF</text>
<text x="65" y="101.3">C17</text>
<text x="75.9" y="97.4">VSS</text>
<text x="75.9" y="99.9">PF0_OSC_IN</text>
<text x="116.2" y="99.9">PA9</text>
<text x="116.2" y="97.4">PC6</text>
<text x="268.3" y="96.4">CAM</text>
<text x="39.4" y="107.1">C12</text>
<text x="51" y="103.8">Y1</text>
<text x="53.9" y="107.1">C13</text>
<text x="75.9" y="105">PF2_NRST</text>
<text x="75.9" y="107.6">PA0</text>
<text x="75.9" y="102.5">PF1_OSC_OUT</text>
<text x="115.2" y="107.6">PB14</text>
<text x="115.2" y="105">PB15</text>
<text x="116.2" y="102.5">PA8</text>
<text x="40.3" y="110.9">NC</text>
<text x="53.7" y="110.9">NC</text>
<text x="75.9" y="110.1">PA1</text>
<text x="115.2" y="110.1">PB13</text>
<text x="85.7" y="118.6" transform="rotate(-90 85.7 118.6)">PA2</text>
<text x="88.3" y="118.6" transform="rotate(-90 88.3 118.6)">PA3</text>
<text x="90.8" y="118.6" transform="rotate(-90 90.8 118.6)">PA4</text>
<text x="93.3" y="118.6" transform="rotate(-90 93.3 118.6)">PA5</text>
<text x="95.9" y="118.6" transform="rotate(-90 95.9 118.6)">PA6</text>
<text x="98.4" y="118.6" transform="rotate(-90 98.4 118.6)">PA7</text>
<text x="101" y="118.6" transform="rotate(-90 101 118.6)">PB0</text>
<text x="103.5" y="118.6" transform="rotate(-90 103.5 118.6)">PB1</text>
<text x="106" y="118.6" transform="rotate(-90 106 118.6)">PB2</text>
<text x="108.6" y="118.6" transform="rotate(-90 108.6 118.6)">PB10</text>
<text x="111.1" y="118.6" transform="rotate(-90 111.1 118.6)">PB11</text>
<text x="113.7" y="118.6" transform="rotate(-90 113.7 118.6)">PB12</text>
<text x="208.7" y="120.6">+12V</text>
<text x="213.4" y="127.7" transform="rotate(-90 213.4 127.7)">R5</text>
<text x="217.2" y="127.7" transform="rotate(-90 217.2 127.7)">R8</text>
<text x="221" y="127.7" transform="rotate(-90 221 127.7)">R9</text>
<text x="224.8" y="127.6" transform="rotate(-90 224.8 127.6)">R10</text>
<text x="24" y="132.6">+3V3</text>
<text x="213.4" y="132.7" transform="rotate(-90 213.4 132.7)">10R</text>
<text x="217.2" y="132.7" transform="rotate(-90 217.2 132.7)">10R</text>
<text x="221" y="132.7" transform="rotate(-90 221 132.7)">10R</text>
<text x="224.8" y="132.7" transform="rotate(-90 224.8 132.7)">10R</text>
<text x="19" y="142.5" transform="rotate(-90 19 142.5)">DBG</text>
<text x="111.8" y="139.4">VSYNC</text>
<text x="111.8" y="141.9">HREF</text>
<text x="120.2" y="139.4">TP1</text>
<text x="120.2" y="141.9">TP2</text>
<text x="233.2" y="138.6">LED</text>
<text x="233.3" y="141.1">J3</text>
<text x="19.9" y="148.8">P9</text>
<text x="111.8" y="144.4">PCLK</text>
<text x="112" y="147">D7</text>
<text x="112" y="149.5">D6</text>
<text x="120.2" y="144.4">TP3</text>
<text x="120.2" y="147">TP4</text>
<text x="120.2" y="149.5">TP5</text>
<text x="207.7" y="144.4">Q_NMOS_GSD</text>
<text x="214.8" y="146.3">Q1</text>
<text x="111.8" y="152.1">GND</text>
<text x="120.2" y="152.1">TP6</text>
<text x="214" y="154.9" transform="rotate(-90 214 154.9)">10R</text>
<text x="216" y="155" transform="rotate(-90 216 155)">R4</text>
<text x="19.9" y="169.2">P1</text>
<text x="47.4" y="169.5">+3V3</text>
<text x="64" y="170.1">+3V3</text>
<text x="107.7" y="169.2">TX_EN</text>
<text x="107.7" y="171.7">TX</text>
<text x="116.3" y="171.7">RESERVED</text>
<text x="120.9" y="169.2">INT_N</text>
<text x="19" y="176.7" transform="rotate(-90 19 176.7)">BUS</text>
<text x="30.3" y="179.4">+12V</text>
<text x="47.5" y="174.6" transform="rotate(-90 47.5 174.6)">C27</text>
<text x="69.6" y="176.8">A</text>
<text x="69.6" y="179.3">B</text>
<text x="69.6" y="174.2">VCC</text>
<text x="75.1" y="174.2">RO</text>
<text x="75.3" y="176.8">RE</text>
<text x="75.3" y="179.3">DE</text>
<text x="107.7" y="174.2">RX</text>
<text x="107.7" y="176.8">I2C_ADDR_0</text>
<text x="107.7" y="179.3">SEL</text>
<text x="117.9" y="174.2">SDO/SDA</text>
<text x="118.2" y="179.3">SCK/SCL</text>
<text x="123" y="176.8">SDI</text>
<text x="47.5" y="182" transform="rotate(-90 47.5 182)">100nF</text>
<text x="69.6" y="181.9">GND</text>
<text x="75.9" y="181.9">DI</text>
<text x="107.7" y="181.9">I2C_ADDR_1</text>
<text x="107.7" y="184.4">RESERVED</text>
<text x="120.2" y="184.4">RST_N</text>
<text x="123.6" y="181.9">SS</text>
<text x="98.7" y="188.4" transform="rotate(-90 98.7 188.4)">+3V3</text>
<text x="107.7" y="186.9">VCC</text>
<text x="122" y="186.9">GND</text>
</g>
<g font-size="1.6" fill="#008484">
<text x="46" y="23">BST</text>
<text x="46.6" y="25.6">SW</text>
</g>
<g font-size="1.4" fill="#008484">
<text x="129.8" y="28.7">LDO_1.3</text>
<text x="173" y="28.7">LDO_2.8</text>
</g>
<g font-size="1.1" fill="#008484">
<text x="262.6" y="28.7" transform="rotate(-90 262.6 28.7)">GND</text>
<text x="17.9" y="32.4">GND</text>
<text x="36.3" y="31.8">GND</text>
<text x="57.9" y="34.3">GND</text>
<text x="65.5" y="34.3">GND</text>
<text x="73.1" y="34.3">GND</text>
<text x="116.3" y="41.3">GND</text>
<text x="122.7" y="40.7">GND</text>
<text x="144.2" y="41.3">GND</text>
<text x="159.5" y="41.3">GND</text>
<text x="165.8" y="40.7">GND</text>
<text x="187.4" y="41.3">GND</text>
<text x="96.6" y="45.1">GND</text>
<text x="257.5" y="46.5" transform="rotate(-90 257.5 46.5)">GND</text>
<text x="194.4" y="49.6">GND</text>
<text x="259.8" y="54.7">GND</text>
<text x="270.3" y="63.6" transform="rotate(-90 270.3 63.6)">GND</text>
<text x="149.3" y="83.2">GND</text>
<text x="159.5" y="83.2">GND</text>
<text x="235.9" y="86.5" transform="rotate(-90 235.9 86.5)">GND</text>
<text x="44.6" y="93.4">GND</text>
<text x="68.9" y="97.9" transform="rotate(-90 68.9 97.9)">GND</text>
<text x="56.8" y="105.6" transform="rotate(-90 56.8 105.6)">GND</text>
<text x="257.5" y="104.3" transform="rotate(-90 257.5 104.3)">GND</text>
<text x="47.1" y="111.2">GND</text>
<text x="42" y="115">GND</text>
<text x="52.2" y="115">GND</text>
<text x="227" y="130.3" transform="rotate(-90 227 130.3)">GND</text>
<text x="24.9" y="149.9">GND</text>
<text x="104.5" y="153.2" transform="rotate(-90 104.5 153.2)">GND</text>
<text x="210.3" y="159.4">GND</text>
<text x="220.4" y="158.8">GND</text>
<text x="29.9" y="176.6">GND</text>
<text x="85.5" y="177.3" transform="rotate(-90 85.5 177.3)">GND</text>
<text x="48.4" y="181.7">GND</text>
<text x="64.9" y="185.5">GND</text>
<text x="128.4" y="190.5">GND</text>
</g>
<g font-size=".9" fill="#840000">
<text x="44.6" y="101.6">1</text>
<text x="51.5" y="101.6">3</text>
<text x="46.8" y="104.2" transform="rotate(-90 46.8 104.2)">2</text>
<text x="49.3" y="104.2" transform="rotate(-90 49.3 104.2)">4</text>
</g>
<text font-size=".5" fill="#840000" x="264.9" y="66">Mounting</text>
</svg>
